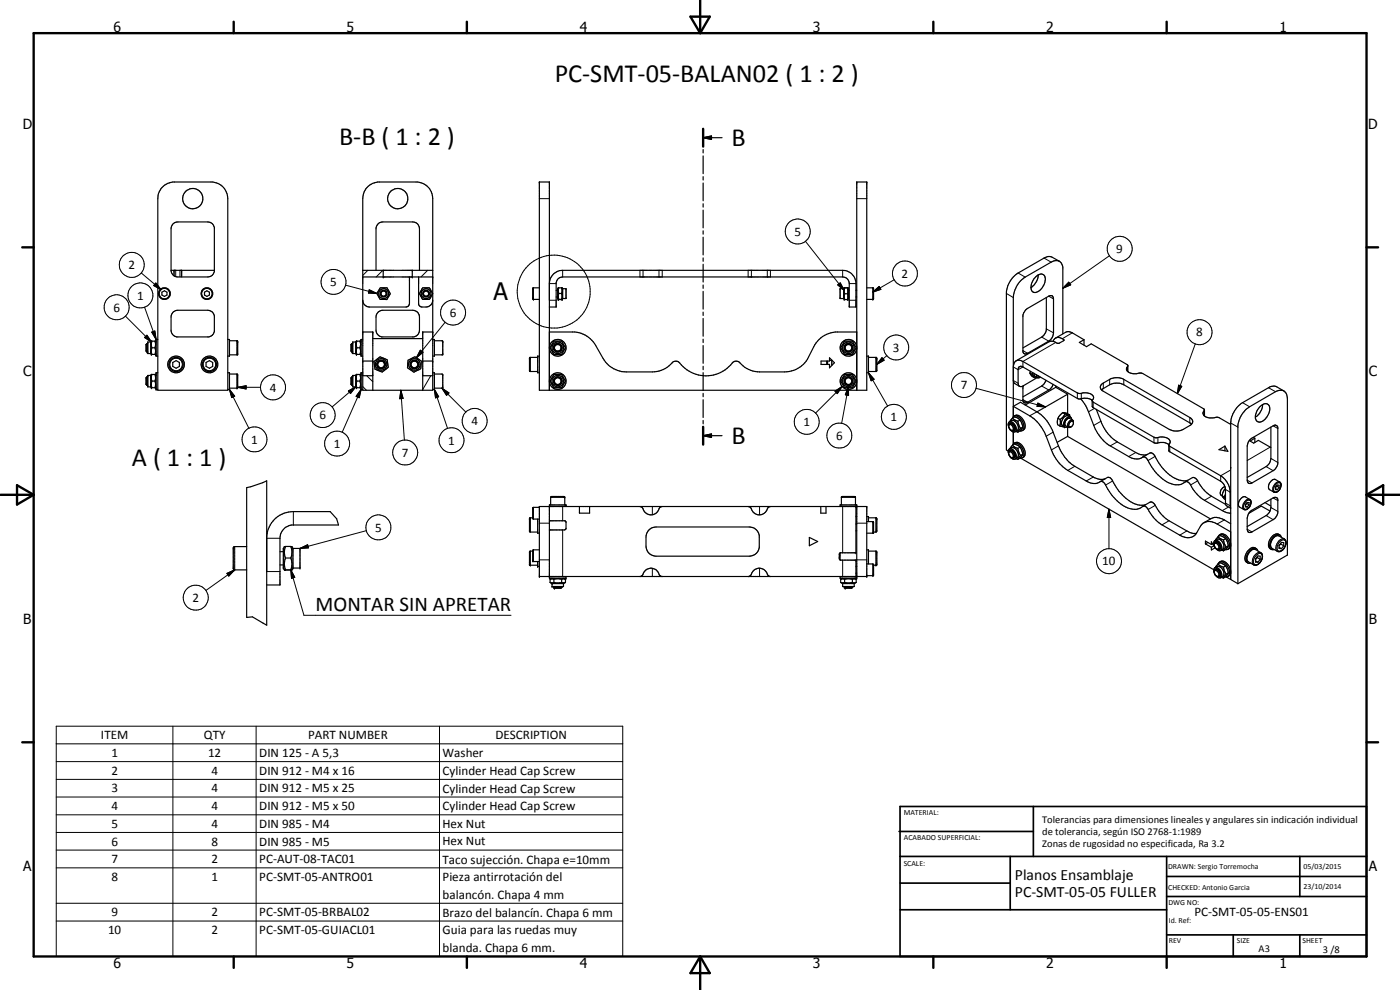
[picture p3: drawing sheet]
<svg xmlns="http://www.w3.org/2000/svg" width="420mm" height="297mm" viewBox="0 0 420 297" stroke-linecap="round" stroke-linejoin="round" font-family="sans-serif">
<g fill="none" stroke="#000" stroke-width=".35">
<path d="M211 38.7v5.3M48.6 56.3l1.7-1.3 1.5-.4h12.1a5 5 0 0 1 4.5 5v57.5h-21v-57.5l.2-1.6zM211 41.3l2.5-.5v1zM211 44.9v1M211 46.8v5.3M211 53v1M211 54.9v5.3M211 41.3h5.7M51.8 67.3l.6-.5 1-.2h8.9a1.98 1.98 0 0 1 2 1.6v13.2a1.98 1.98 0 0 1-2 1.7h-8.9a2 2 0 0 1-2.1-2v-12.5zM211 61.1v1M211 63v5.4M211 69.3v1"/>
<path d="M211 71.2v5.3M211 77.4v1M211 79.3v5.3M318 78.4l-2.4-1.3-1.2-.1-8.8 4.9a7.7 7.7 0 0 0-3.6 5.7v47.4l.6 .3M48.6 87.7l.7-.5 .8 .5v.8l-.8 .4-.7-.4zM51.3 81.1h13M51.8 93.8l.9-.6 .7-.1h8.9a1.98 1.98 0 0 1 2 1.6v4.7a2.05 2.05 0 0 1-1.6 1.7h-9.7a2.07 2.07 0 0 1-1.7-2v-4zM52.2 81.1v1.7M54.5 81.1v2M61.4 87.7l.7-.5 .8 .5v.8l-.8 .4-.7-.4zM108.9 81.1h21M108.9 83.1h21"/>
<path d="M108.9 99.6h3v17.5M112.8 81.1v-12.5a2.09 2.09 0 0 1 2.1-2h9a2 2 0 0 1 2 2v12.5M113.6 93.6l1.3-.5h9a2 2 0 0 1 2 2v4a2.07 2.07 0 0 1-1.7 2h-9.7l-.6-.3-.8-.7-.3-1 .1-4.4zM114.1 86.4h2.1l.5 .8 .4 .9-1 1.8-2-.1-1-1.7zM115 81.1v2M122.9 83.1v8l-.6 .9-11.4 .1a2.09 2.09 0 0 1-2-2M123.7 81.1v2M125.6 83.1v8.2l.8 .8h1.5a2.09 2.09 0 0 0 2-2M126.9 86.4h2l.2 .4 .8 1.3-1 1.7h-2l-.3-.4-.8-1.3zM129.9 88.1v-28.5a5 5 0 0 0-4.5-5h-12a5 5 0 0 0-4.5 5v57.5h21v-29M129.9 99.6h-3v17.5M161.9 86.4h-1.9l-.1 .1 .1 3.3h1.9"/>
<path d="M164.9 85.1a4 4 0 0 1 4-4h84a3.9 3.9 0 0 1 4 3.5v7.5h-2v-7a2 2 0 0 0-2-2h-84a1.98 1.98 0 0 0-2 1.7v7.3h-2M164.9 99.6h7.6a8.1 8.1 0 0 1 6.3 4l2.2 4a7.9 7.9 0 0 0 6.9 4h7.9a8.4 8.4 0 0 0 6.3-3.1 1.79 1.79 0 0 1 2.4 1 10.2 10.2 0 0 0 15.7-1l.9-.1a1.7 1.7 0 0 1 1.4 .9 7.8 7.8 0 0 0 5.5 2.3h7.5a7.9 7.9 0 0 0 7.1-4.5l1.6-3a7.9 7.9 0 0 1 6.5-4.5h6.4M166.9 89.1h.5M166.9 87.1h.5M167.6 89.8h1M167.7 88.1l-.2 .7 .2 1M167.7 86.4l-.2 .6 .2 1.1M167.7 88.1h.8M168.5 86.4l.2 .6-.2 1.1M168.5 88.1l.2 .7-.2 1M168.9 86.6h1v3h-1M168.9 86.6v3"/>
<path d="M168.9 86.6l-.2-.2h-1.2l-.1 .2v3l.1 .2h1.2M168.9 89.6l-.2 .2M211 85.5v1M211 87.4v5.4M211 93.6v1.1M211 95.5v5.4M253.2 86.6h-1.1v3h1.1M253.2 89.6l.3 .3M253.2 86.6l.2-.2h1.1l.1 .2v3l-.1 .2M253.2 86.6v3M253.5 86.4l-.1 .6 .1 1.1M253.5 88.1l-.1 .7 .1 1.1"/>
<path d="M253.5 89.9h.8M253.5 88.1h.8M254.3 86.4v1.7M254.3 88.1v1.8M254.4 89.8h.1M254.4 89.8l-.1 .1M254.6 89.1h.3M254.6 87.1h.3M256.9 89.1h.2M256.9 87.1h.2M260.1 86.4h1.9l.2 .1-.1 3.2-2 .1M307.9 92.9l6.8-4 1.1-.1 .4 .9v10.2a3.2 3.2 0 0 1-1.5 2.5l-6.3 3.6a.82 .82 0 0 1-.9 .2 .82 .82 0 0 1-.5-.7v-10.8l.3-.9z"/>
<path d="M310.9 83a1.52 1.52 0 0 1 2.7 0 4.1 4.1 0 0 1-3.3 4.8 1.89 1.89 0 0 1-.7-2.7l.7-1.5zM311.6 82.5a4.8 4.8 0 0 1-2.2 3.8M314 89.3v9.7l-.3 .9-.8 1.1-5.9 3.4M44.1 103.1h.3M44.1 105.6h.3M44.1 103.1v2.5M44.1 113.1v2.5M44.1 103.1l-.3 .2v2.1l.3 .2M44.1 113.1l-.3 .2v2.1l.3 .2M44.1 115.6h.3M44.1 113.1h.3M45.2 102.6h-.8v3.5h.8"/>
<path d="M45.2 106.1l.2 .2h1.3l.2-.2M45.2 102.6l.2-.2h1.3l.2 .2M45.2 112.6h-.8v3.5h.8M45.2 116.1l.2 .2h1.3l.2-.2M45.2 112.6l.2-.2h1.3l.2 .2M45.2 102.6v3.5M45.2 112.6v3.5M45.6 104.4l-.2 .7 .2 1.2M45.6 102.4l-.2 .7 .2 1.3M45.6 112.4l-.2 .7 .2 1.2M45.6 114.3l-.2 .8 .2 1.2M45.6 104.4h.9"/>
<path d="M45.6 114.3h.9M46.5 112.4l.2 .7-.2 1.2M46.5 102.4l.2 .7-.2 1.3M46.5 104.4l.2 .7-.2 1.2M46.5 114.3l.2 .8-.2 1.2M47.4 101.9h-.5v4.9h.5M47.4 111.8h-.5v5h.5M51.8 108.8l1.1-.6 .9 .6v1.1l-.9 .6-1.1-.6zM61.8 108.8l1.1-.6 .9 .6v1.1l-.9 .6-1.1-.6zM68.4 101.9h.5v4.9h-.5M68.4 111.8h.5v5h-.5M68.9 102.2l2.4 .2v4l-2.4 .1"/>
<path d="M68.9 112.2h2.2l.2 .2v3.9l-2.4 .2M105.6 103.1h.3M105.6 105.6h.3M105.6 115.6h.3M105.6 113.1h.3M105.6 103.1v2.5M105.6 113.1v2.5M105.6 103.1l-.2 .2v2.1l.2 .2M105.6 113.1l-.2 .2v2.1l.2 .2M106.8 102.6h-.9v3.5h.9M106.8 106.1l.1 .2h1.3l.2-.2M106.8 102.6l.1-.2h1.3l.2 .2"/>
<path d="M106.8 112.6h-.9v3.5h.9M106.8 116.1l.1 .2h1.3l.2-.2M106.8 112.6l.1-.2h1.3l.2 .2M106.8 102.6v3.5M106.8 112.6v3.5M107.1 104.4h.9M107.1 114.3h.9M107.1 114.3l-.2 1.1 .2 .9M107.1 102.4l-.2 1 .2 1M107.1 104.4l-.2 .9 .2 1M107.1 112.4l-.2 .9 .2 1M108 104.4l.2 .9-.2 1"/>
<path d="M108 112.4l.2 .9-.2 1M108 114.3l.2 1.1-.2 .9M108 102.4l.2 1-.2 1M108.9 108.3h3M108.9 101.9h-.5v4.9h.5M108.9 111.8h-.5v5h.5M108.9 112.7h3M111.9 101.6h15M112.2 108.5l1.4-1.1a.61 .61 0 0 1 1-.1 1.83 1.83 0 0 1 1.8 2.3 1.37 1.37 0 0 1-1 1.5l-.7 .5-2.1-.8zM113.1 109.2l.2 .8M113.1 109.3l.1 .5M113.3 110l.4 .4"/>
<path d="M113.7 110.4l.5 .2M113.9 108.2l-.6 .6-.2 .5M113.9 108.2l-.7 .8M114.1 108.1l1.1 .3M114.2 108.1l-.3 .1M114.6 108.1l.5 .3M115.2 108.4l.1 .2M115.3 108.5l.3 1.1M115.3 108.6l.3 .5M115.5 109.9l-.5 .5-.8 .2M115.5 109.8l-.7 .7M115.6 109.6l-.1 .3"/>
<path d="M122.5 108.1l.8-.4a1.51 1.51 0 0 1 1.5-.5l.7 .5a1.48 1.48 0 0 1 .9 2.1l-.1 .8-2.1 1.1-1.9-1.3zM123.1 109.5l.2 .5M123.3 110l.2 .2M123.5 110.2l.7 .4M123.5 110.2l.2 .2M123.6 108.3a1.28 1.28 0 0 1 1.6 .1M123.6 108.3l-.4 .7 .1 1M123.6 108.3l-.2 .2M123.9 110.5l.3 .1M125 108.2l.2 .2M125.2 108.4l.4 .9M125.2 108.4l.3 .4"/>
<path d="M125.4 110.1l-.4 .3-.8 .2M125.4 110.1l-.4 .3M125.6 109.1v.2M125.6 109.3l-.2 .8M126.9 108.3h3M126.9 112.7h3M129.9 101.9h.5v4.9h-.5M129.9 111.8h.5v5h-.5M130.4 112.2h2.2l.3 .2v3.9l-2.5 .2M130.4 102.2l2.5 .2v3.9l-2.5 .2M161.4 107.2l-2.5 .2 .1 4 2.4 .1M161.9 106.8h-.5v5h.5"/>
<path d="M164.9 117.1v-62.5h-3v62.5h98.2v-62.5h-3v62.5M166.2 112.4h2.4l1.1 1.9-1.1 2h-2.4l-.6-.9-.5-1.1zM166.2 102.4h2.4l.8 1.4a.62 .62 0 0 1 .3 .6 .62 .62 0 0 1-.3 .5l-.8 1.4h-2.4l-.8-1.4a.66 .66 0 0 1 0-1.1zM211 101.8v1M211 103.7v5.3M211 109.9v1M211 111.8v5.3M211 118v1M211 119.9v5.4M246.4 108.3h2.6v-.9l1.4 1.4-1.4 1.6v-1.1h-2.6zM248.1 108.3v1M248.4 108.3v1"/>
<path d="M249 108.1h.6M249.6 108.1v1.5M253.5 112.4h2.3l1.2 1.9-1.2 2h-2.3l-.6-.9-.6-1.1zM253.5 102.4h2.3l.8 1.4a.62 .62 0 0 1 .4 .6 .62 .62 0 0 1-.4 .5l-.8 1.4h-2.3l-1.2-1.9zM257.1 104.1a2.5 2.5 0 0 0-3.8-1.9 2.5 2.5 0 0 0 0 4.3 2.5 2.5 0 0 0 3.8-1.9M257.1 114.2a2.5 2.5 0 0 0-3.8-2 2.5 2.5 0 0 0 0 4.3 2.5 2.5 0 0 0 3.8-1.9M260.1 106.8h.5v5h-.5M260.6 107.2l2.5 .2v3.9M263.1 111.3l-.1 .2h-2.4M263.1 111.3h.1M304.1 110.1a1.75 1.75 0 0 1 .9-1.8 1.75 1.75 0 0 1 2 .2l16.3 9.4 1 .2a2.76 2.76 0 0 1 3.9 1.2l-.4 .9M304.1 114.2l.3 .8 1.6 .9"/>
<path d="M309.1 111.9l.6 .9 .7 .5M309.1 111.9l.6 .4M309.2 111.4l-.1 .5M309.7 112.3l.7 1M310 111.8l-.3 .5M310.3 112l.2 .8 .9 .5M311 113.1l-.6 .2M311.1 112.4l.3 .9M311.3 113.3l-4.3 2.5a.89 .89 0 0 1-1 .1 .89 .89 0 0 1-.4-.9v-4.1a.88 .88 0 0 1 .4-.9 .88 .88 0 0 1 1 .1l16.3 9.4 1 .2a4.2 4.2 0 0 1 3.5 .4M311.4 112.6l.5 .3M312.2 113.2l-.8 .1M313.9 114.1l-.6 1.1-.7 .6-5.6 3.3"/>
<path d="M316 115.3l-1 1.6-6.6 3.8a.83 .83 0 0 1-.9 .2 .83 .83 0 0 1-.5-.7l.2-4.5M316.1 102.4a1.64 1.64 0 0 1 2.7-.8l.5 .4-.1 .2-1.3 .8h-.6a2.72 2.72 0 0 0-2.4-.5l-9.9 5.7M316.8 101.4l3-1.7 .8-.2 1.2 .4 3.5 2M316.9 115.8v.4M316.9 116.2l3.5 2.1M316.9 116.2l-9.2 5.3M319 100.2v-19.9a2.11 2.11 0 0 0-1.2-2 2.11 2.11 0 0 0-2.3 .4l-7.8 4.4a7.9 7.9 0 0 0-3.6 6.2v35.7M320.4 118.3v5.8M320.4 118.3l-9.2 5.3M324.4 119.7l1.8 2.7 2 5.2a12.4 12.4 0 0 0 5 6.2l5.5 3.2a3.8 3.8 0 0 0 4.4 .1l.5 .1 .6 .5a13.9 13.9 0 0 0 8 7.7h1.9l1.7-.9M325.3 101.9l-1.4 .8 2.2 1.3 1.4-.8 10.7 6.1 .3 .3-.1 1.9M325.3 101.9v1.6"/>
<path d="M330.6 117l2.4-1.6a4.9 4.9 0 0 1 4.3 0l20.3 11.9M330.8 115.1l2.2-1.3a4.5 4.5 0 0 1 4.3 0l19.8 11.5a1.26 1.26 0 0 1 .9 1.2 1.26 1.26 0 0 1-.9 1.2l-2 1.1a4.5 4.5 0 0 1-4.2 0l-19.8-11.4a1.26 1.26 0 0 1-.9-1.1 1.26 1.26 0 0 1 .6-1.2zM338.4 111.5a3.8 3.8 0 0 0 3.6 .4l.9 .2 18.4 10.6 .2 .4M338.5 109.8a1.13 1.13 0 0 0-.1 1.7M385.3 117.3l-2.1-1.2a2.55 2.55 0 0 0-2.5 .2l-7.8 4.5a8 8 0 0 0-3.6 6.1v47M211 130.7l2.5-.5v1zM211 126.2v1M211 128.1v5.3M211 130.7h5.7M302.6 135.3a2.08 2.08 0 0 0 2.1 2.4l.1-.1M302.7 127.7l.1-.2a1.06 1.06 0 0 1 1.3 1.4 .64 .64 0 0 1-.7 .2 .64 .64 0 0 1-.5-.6l-.2-.4 .1-.8a1.1 1.1 0 0 1 1.6 1 .65 .65 0 0 1-.1 .9 .65 .65 0 0 1-.9-.1M302.7 135.8l.2-.2a1.1 1.1 0 0 1 1 .6 1.1 1.1 0 0 1-.1 1.1h-.3"/>
<path d="M302.8 126.7a1.34 1.34 0 0 1 1.9 .9 1.16 1.16 0 0 1-.4 2 2.23 2.23 0 0 1-1.5-2.9zM302.9 135.3l.2-.1a1.41 1.41 0 0 1 1.4 2 1.3 1.3 0 0 1-1.5-.3 1.3 1.3 0 0 1-.1-1.6zM302.9 134.7l-.3 .6M302.9 134.7a2.09 2.09 0 0 1 2 2.7l-.1 .2M302.9 134.7a1.52 1.52 0 0 1 1.6-.2 1.52 1.52 0 0 1 1 1.3l.1 .6-.1 .7-.9 .6M302.9 126.6a1.37 1.37 0 0 1 2.3 .4l.4 .9v.8l-.2 .4-.8 .4M303 127.1a1.35 1.35 0 0 1 1.4 .5 1.35 1.35 0 0 1 0 1.6h-.2M303.2 135.2a1.65 1.65 0 0 1 1.2 2.1M303.2 135.1l-.2 .2M303.9 133.6l.6-.4 1.6 1M303.9 133.6l-.8 1M303.9 133.6l1.6 .9"/>
<path d="M303.9 125.5l-.8 1M303.9 125.5l1.6 .9M303.9 125.5l.6-.4 .8 .2 .8 .7M304.1 129.6v3.5M304.1 125l-.2 .4M304.1 133.2l-.2 .4M304.3 133.1a2.77 2.77 0 0 1 3 2.9l-.1 .9-.4 .5M304.3 124.9l-.2 .1M304.3 124.9a2.76 2.76 0 0 1 3 2.9l-.1 .9-.4 .5M304.3 133.1l-.2 .1M304.3 133a1.86 1.86 0 0 1 2.7 1.1 2.06 2.06 0 0 1-.2 3.3M304.3 124.9a2.05 2.05 0 0 1 2.9 1.4 1.95 1.95 0 0 1-.4 2.9"/>
<path d="M304.4 137.3l-.2 .1M304.9 137.6l.6 .2M304.9 129.4l.6 .3M305.5 134.5l.8 2.2M305.5 126.4l.8 2.1M306.1 134.2l.8 2.1M306.1 137.5l-.6 .3M306.1 134.2l-.6 .3M306.1 126l.8 2.1M306.1 129.3l-.6 .4M306.1 126l-.6 .4M306.3 136.7l-.8 1.1"/>
<path d="M306.3 128.5l-.8 1.2M306.3 137.5l58 33.4M306.8 129.2l-.7 .1M306.8 137.4l-.7 .1M306.9 136.3l-.8 1.2M306.9 136.3l-.6 .4M306.9 128.1l-.8 1.2M306.9 128.1l-.6 .4M311.2 123.6l-4.9-2.9-2.2 1.2 4.9 2.9a12.3 12.3 0 0 1 5 6.1 21.8 21.8 0 0 0 3.8 8l2.2 1.9 6 3.5a3.7 3.7 0 0 0 4.3 .1l.6 .1 .6 .5a14.6 14.6 0 0 0 7.5 7.6 4.2 4.2 0 0 0 4.2-.8l.9 .4a14.3 14.3 0 0 0 4.6 5.3l5.4 3.1a3.4 3.4 0 0 0 5-.7l1.1-2a3.4 3.4 0 0 1 5.1-.7l4 2.4M311.2 123.6a11.8 11.8 0 0 1 4.8 6.1l1.7 4.1a12 12 0 0 0 4.9 6.1l5.5 3.2a4.4 4.4 0 0 0 3.6 .6M317.5 125.5l-.2 .9a1.21 1.21 0 0 0 .7 1.4M317.5 125.5l.7 .4"/>
<path d="M318 127.8l1.4 .3M318.2 125.9l.1 1-.3 .9M319 123.8l1.1 .2 .9 .5M319 123.8l-1 1-.5 .7M319 123.8l.6 .4M319.6 124.2l1.4 .3M319.6 124.2l-.5 .9-.9 .8M320.4 128.1h-.8M320.4 130.9l42.9 24.8M320.4 130.9l-3.1 1.8M320.4 128.1v2.8M321 126.4l.8-.4a1.4 1.4 0 0 1 .2 1.5 1.4 1.4 0 0 1-1.3 .8 1.26 1.26 0 0 1 .3-1.9z"/>
<path d="M321 125.5l.9 .6M321 125.6a1.44 1.44 0 0 0-1.2 2.1l.9 .5M321 124.5l.1 .5M321.3 125.1h-.4a2.43 2.43 0 0 0-1.7 2.3l.4 .7M321.3 125.1l.3 .8M321.3 125.1a1.69 1.69 0 0 0-2.7 1.4l.2 1.1 .8 .5M322.1 126.7v-.2a1.02 1.02 0 0 0-1.1 .4 1.02 1.02 0 0 0 0 1.2h.4M327.6 120l.2 .2M327.8 120.2l.3 .4 18.6 10.7a5.8 5.8 0 0 1 3.9 .3 1.12 1.12 0 0 1 .2 1.9l.1 2 15.4 8.9a3 3 0 0 1 1.5 2.5v4.5l1.5 1.1M327.8 120.3l.1 1.9 18.8 10.8a6 6 0 0 1 3.9 .2l.2 .2M329 122.8a22.6 22.6 0 0 0 3.6 7.5l2.7 2.3 5.6 3.2a4.3 4.3 0 0 0 3.5 .5M342.9 137.2l2.2-1.3a1.34 1.34 0 0 1 1.6 1 12 12 0 0 0 8.5 7.4l1.3-.2"/>
<path d="M350.8 133.6l15.5 9.1a6.2 6.2 0 0 1 2.9 4.5l.1 5.2M361.4 124.8a4.3 4.3 0 0 0 3.9 .4l4 2.1M361.5 123.1l-.2 .2a.89 .89 0 0 0 .1 1.5M361.5 123l-.1 1.8M365.8 134.9l1.8-1 .9 1.5zM367.6 133.9v1.4M373.9 122.9l8.9-5.4a2.2 2.2 0 0 1 2.5-.2 2.2 2.2 0 0 1 1.1 2.3v46.9l-14.9 8.6v-47.4a8.2 8.2 0 0 1 2.4-4.8zM375.2 131.8l6.9-4 .5-.2 .6 .1 .3 .6v10.8a3.3 3.3 0 0 1-1.4 2.1l-6.4 3.7a.89 .89 0 0 1-1 .1 .89 .89 0 0 1-.4-.9v-10.2l.3-1.3zM376.1 131.2l.5 .3M376.6 131.5l-1.4 .8 1 .7 1.4-.9 3.8 2.2M376.6 131.5v1.3M378 122.2a1.74 1.74 0 0 1 2.9-.4 4 4 0 0 1-3.2 4.8 1.63 1.63 0 0 1-.9-2.2l.5-1.2z"/>
<path d="M378.9 121.4a4.8 4.8 0 0 1-2.1 3.7M381.4 128.1v9.4a3 3 0 0 1-1.4 2.5l-5.7 3.3M74 146.3l1.3-.3 4.7-1.7v43.3l-4.2-2.5-1.8 .2zM159.9 155.4l-1 .1 .1 4.1h2.4M159.9 152.3l.1 3.4h1.9M160 152.3h-.1M161.4 155.7v4.3h.5M161.9 152h98.2v21h-98.2zM161.9 152.2l-1.9 .1M164.9 156.3h4.6l.4 .3v2l-.4 .4h-4.6M165.3 151.5v-2.3l.2-.2 3.9 .1 .1 2.4M169.9 152v-.5h-5v22h5v-.5"/>
<path d="M173.9 152v2h3v-2M192.1 152a2.4 2.4 0 0 1 1.4 1.7 2.62 2.62 0 0 0 4.5-1.4l.7-.3M194.8 159l.9-.7 1.2-.2h28a3 3 0 0 1 3 2.6v3.6a3 3 0 0 1-3 2.6h-28a3 3 0 0 1-3-3v-3.2l.2-.8zM224.5 152l.8 .3a2.65 2.65 0 0 0 2.6 2.2 2.65 2.65 0 0 0 2.6-2.2l.7-.3M246.3 152v2h1.6v-2M252.1 152v-.5h5v22h-5v-.5M252.5 151.5v-2.4l.3-.1 3.9 .1v2.4M256.9 152v13.9h-4.8M256.9 155h.2M256.9 159.3h.2M256.9 157.2h.2M260.1 155h.5v1.5"/>
<path d="M260.1 156.5h1.9l.2 .2-.1 3.2-2 .1M260.6 155.4l2.5 .1v3.9l-.2 .2h-.7M330.2 144.5l2.1-1.2a1.36 1.36 0 0 1 1.6 1 12.8 12.8 0 0 0 8.1 7.3l1.8-.2M343 151.9l2.1-1.2a1.81 1.81 0 0 1 1.9 1.5 10.8 10.8 0 0 0 3.8 4.1l6.4 3.5 1.8 .3M355.8 144.5l2.1-1.2a1.5 1.5 0 0 1 1.5 1 11.2 11.2 0 0 0 4.2 4.6l4.2 2.4M355.8 144.5a1.72 1.72 0 0 1 1.8 1.6 11 11 0 0 0 3.9 4l5.7 3.3 2.1 .6M361.3 156.8l2.1-1.2a3.9 3.9 0 0 1 4 .4l1.9 1.1M366.8 148.8l1 1.1M366.8 148.8l.6 .3M367.4 149.1l.4 .5M367.5 146.9l-.7 1.9M367.5 146.9l.3 .2"/>
<path d="M367.6 146a1.77 1.77 0 0 0-1.1 2.6l.3 .2M367.7 146.6l-.2 .3M367.8 148.3l-.4 .8M372.5 149.5l1.1-.5 1.5 .9a2.01 2.01 0 0 1-.7 2.8l-.9 .3-1.5-.9a1.9 1.9 0 0 1 .5-2.6zM373.8 151.4v.7h.5M373.8 151.4l.5-.7 .6 .1v.7M373.8 151.8l.5 .3M374.1 151l-.3 .4M374.1 151l.8 .5M374.1 151h.1M374.9 151.5l-.6 .6M375 153.7l.5-.5 6.6-3.8a.86 .86 0 0 1 1.4 .5v3.9a3.3 3.3 0 0 1-1.4 2.1l-6.4 3.7a.88 .88 0 0 1-1 .1 .88 .88 0 0 1-.4-.9v-3.3z"/>
<path d="M379.6 150.8l1.8 1M381.2 153.3l-2.7-1.5-3.7 2.2M381.4 149.8v2.5a3.2 3.2 0 0 1-1.4 2.4l-5.7 3.3M381.5 144.3l1.1-.5 1.5 .9a1.94 1.94 0 0 1 0 2 1.94 1.94 0 0 1-1.8 1l-1.3-.8a1.9 1.9 0 0 1 .5-2.6zM382.8 146.6l.5 .3M383.1 145.8h.1M383.1 145.8l-.3 .4M383.1 145.8l.8 .5M383.9 146.3v-.7l-.6-.1-.5 .7v.7h.5M383.9 146.3l-.6 .6M74 164h-3.7l-.3 .4 .1 6.5 3.9 .1M80 160.8a8 8 0 0 1 8-7.3h11.1l1.9 2.2 .6 1.8h-14.1a4.1 4.1 0 0 0-3.5 4v14h-4"/>
<path d="M84 165.5h1M84 169.5h1M85.4 171h.1M85.7 164h-.4l-.3 .5v5.9l.3 .6h2.3l.3-.6M85.7 167.4l-.4 1.8 .4 1.8M85.7 164a4.9 4.9 0 0 0 0 3.4M85.7 167.4h1.6M85.7 164h1.6M87.3 164a4.9 4.9 0 0 1 0 3.4M87.3 167.4l.3 1.8-.3 1.8M87.3 164h.3l.3 .5M87.6 171h-.1"/>
<path d="M87.9 164.5h2.1v5.9h-2.1M87.9 164.5v5.9M159.9 165.4l-1 .1v4l2.5 .1M159.9 168.4h.1M160 168.4l1.9 .1M161.4 168.5v1.5h.5M161.9 165h-1.9l-.1 3.4M165.1 174.8l.4 .1 .7-.1M165.1 173.8l.4-.1 .7 .1M165.1 174.8l.6 .3M165.1 173.8v1M165.7 175.1v.9h3.4v-.9"/>
<path d="M165.7 175.1h3.4M165.7 173.5l-.6 .3M166.1 176v.2M166.1 176.2h2.5M166.1 176.2l.3 .3h2l.2-.3M166.2 174.8l.9 .1 1.5-.1M166.2 173.8l.9-.1 1.5 .1M166.2 173.8v1M168.6 174.8l.4 .1 .7-.1M168.6 173.8l.4-.1 .7 .1M168.6 173.8v1M168.6 176v.2"/>
<path d="M169.1 173.5l.6 .3M169.7 174.8l-.6 .3M169.7 173.8v1M192.2 173l.6-.4a2.65 2.65 0 0 1 2.6-2.1 2.65 2.65 0 0 1 2.6 2.1l.5 .4M224.7 173l.6-.4a2.65 2.65 0 0 1 2.6-2.1 2.65 2.65 0 0 1 2.6 2.1l.5 .4M242.9 161.2l2.5 1.3-2.5 1.2zM251.9 166.1v1.2M252.1 168l4.8 .1v4.9M252.1 165.9l-.2 .4v1.3l.2 .4M252.1 165.9v2.1M252.3 174.8l.5 .1 .7-.1M252.3 173.8l.5-.1 .7 .1"/>
<path d="M252.3 174.8l.6 .3M252.3 173.8v1M252.9 175.1v.9h3.5v-.9M252.9 175.1h3.5M252.9 173.5l-.6 .3M253.4 176v.2M253.4 176.2h2.5M253.4 176.2l.2 .3h2l.3-.3M253.5 174.8l.9 .1 1.4-.1M253.5 173.8l.9-.1 1.4 .1M253.5 173.8v1M255.8 174.8l.4 .1 .8-.1"/>
<path d="M255.8 173.8l.4-.1 .8 .1M255.8 173.8v1M255.9 176v.2M256.4 173.5l.6 .3M256.9 170h.2M256.9 172h.2M257 174.8l-.6 .3M257 173.8v1M260.1 165h.5v4.2M260.1 169.2h1.8l.3 .2-.1 3.2-2 .1M260.6 165.4h2.3l.2 .2v3.7l-.1 .3h-.8M361.8 163.2v-.9l1.7 1.1"/>
<path d="M361.8 163.2l1.7 1M362.5 162.8l-.7 .4M363.5 163.4v-.8l1.1 1.8-1.1 .6v-.8M363.9 163.2l-.4 .2M364.3 163.8l-.8 .4M364.4 163.3l.2 .8M364.4 171.4l.1-.1a.92 .92 0 0 1 1.3 1l-.3 .7-.6-.3M364.4 171.4l.3 1.2M364.4 163.3a.86 .86 0 0 1 1-.1 .86 .86 0 0 1 .4 .9l-.1 .5-.3 .2-.8-.7M364.4 170.5a1.59 1.59 0 0 1 2.2 1.5l.1 .8a.81 .81 0 0 1-.7 .7 .81 .81 0 0 1-.8-.5l-.5-.5a1.97 1.97 0 0 1-.3-2zM364.6 164.1a1.6 1.6 0 0 0 1.8 1M364.6 164.1a1.17 1.17 0 0 1 .3-2 2.15 2.15 0 0 1 1.5 3"/>
<path d="M364.6 170.3a1.73 1.73 0 0 1 1.9 0 1.73 1.73 0 0 1 .8 1.7l-.1 .7-.9 .7M364.6 162.2a1.73 1.73 0 0 1 1.9-.1 1.73 1.73 0 0 1 .8 1.7l-.1 .7-.9 .6M364.7 170.9a1.46 1.46 0 0 1 1.3 2.1l-.9-.2M364.7 162.7a1.52 1.52 0 0 1 1.4 2M364.7 170.9l-.3 .5M364.7 170.9a1.29 1.29 0 0 1 1.4 .6 1.29 1.29 0 0 1-.2 1.5M364.7 162.7a1.28 1.28 0 0 1 1.4 .6 1.28 1.28 0 0 1-.3 1.6l-.7-.2M364.7 162.7l-.3 .6M365.5 161.1l-.7 1M365.5 169.2l-.7 1.1M365.5 161.1l1.7 .9M365.5 161.1l.7-.4 1.6 .9"/>
<path d="M365.5 169.2l.7 .6 1 .4M365.5 169.2l.7-.3 1.6 .9M365.6 161a1.34 1.34 0 0 1 2.3 .2 2.63 2.63 0 0 1 .6 3.6M366 168.7a2.76 2.76 0 0 1 3 2.6 1.22 1.22 0 0 1-1.2 1.8M366 168.7l-.4 .5M366 160.5a1.73 1.73 0 0 1 2.3 .5l.7 .9 .3 1.3M366 168.7a2.1 2.1 0 0 1 3 1.4l.3 1.3M366.1 164.8h-.2M366.6 173.2l.6 .2M366.6 165.1l.6 .2M367.2 162l.2 .9 .6 1.2M367.2 170.2l.2 1.1 .6 1"/>
<path d="M367.8 169.8l.6 1 .2 1.1M367.8 161.6l.6 1 .2 1.1M367.8 164.9l-.6 .4M367.8 161.6l-.6 .4M367.8 173.1l-.6 .3M367.8 169.8l-.6 .4M368 173.1l1.3 .8M368 164.1l-.8 1.2M368 172.3l-.8 1.1M368.5 164.8l-.7 .1M368.6 163.7l-.8 1.2M368.6 163.7l-.6 .4"/>
<path d="M368.6 171.9l-.8 1.2M368.6 171.9l-.6 .4M369.3 173.9l2.2 1.2M369.3 163.8l-.3 .7-.5 .3M369.3 172l-.3 .6-.5 .4M375.2 165.4l.5-.4 .7-.2 2 1a2.32 2.32 0 0 1-1 3.6l-1 .1-1.7-.9a2.25 2.25 0 0 1 .5-3.2zM376.8 168.3l.7 .4M377 164.6a1.36 1.36 0 0 0-2.1 .2 2.74 2.74 0 0 0-.8 3.9l.4 .2M377.3 167.1v.2M377.3 167.3l-.5 .6M377.3 167.3l.9 .5M377.5 165.3a1.14 1.14 0 0 0-.9-.9 1.14 1.14 0 0 0-1.2 .5 3.3 3.3 0 0 0-1.1 3.8l.5 .3h.5"/>
<path d="M378.2 167.8v-.9l-.7-.1-.7 .9v1h.7M378.2 167.8l-.7 .9M382.3 161.3l1.1-.6 2.1 1a2.46 2.46 0 0 1-.7 3.4 1.3 1.3 0 0 1-1.5 .3l-1.6-.9a2.37 2.37 0 0 1 .6-3.2zM383.9 164.2l.7 .4M384.1 160.5a2.31 2.31 0 0 0-3.2 1.7 1.79 1.79 0 0 0 .6 2.6M384.3 163l.1 .2M384.4 163.2l-.5 .6M384.4 163.2l.9 .5M384.5 161.2a1.02 1.02 0 0 0-.7-.8 1.02 1.02 0 0 0-1.1 .3 3.3 3.3 0 0 0-1.4 3.9l.4 .3h.7M385.3 163.7v-.9l-.7-.1-.7 .9v.9l.7 .1M385.3 163.7l-.7 .9"/>
<circle cx="57.9" cy="59.6" r="3"/>
<circle cx="119.4" cy="59.6" r="3"/>
<circle cx="49.3" cy="88.1" r="1.75"/>
<circle cx="62.1" cy="88.1" r="1.75"/>
<circle cx="115.1" cy="88.1" r=".78"/>
<circle cx="115.1" cy="88.1" r="1.47"/>
<circle cx="115.1" cy="88.1" r=".99"/>
<circle cx="127.9" cy="88.1" r="1.48"/>
<circle cx="127.9" cy="88.1" r="1"/>
<circle cx="127.9" cy="88.1" r=".79"/>
<circle cx="52.8" cy="109.3" r="2.12"/>
<circle cx="52.8" cy="109.3" r="2.49"/>
<circle cx="62.8" cy="109.3" r="2.5"/>
<circle cx="62.8" cy="109.4" r="2.12"/>
<circle cx="114.4" cy="109.4" r="1"/>
<circle cx="114.4" cy="109.4" r="1.73"/>
<circle cx="124.4" cy="109.4" r="1"/>
<circle cx="124.4" cy="109.4" r="1.73"/>
<circle cx="167.4" cy="114.3" r="1.01"/>
<circle cx="167.4" cy="104.4" r=".99"/>
<circle cx="167.4" cy="114.4" r="2.5"/>
<circle cx="167.4" cy="104.3" r="1.72"/>
<circle cx="167.4" cy="114.3" r="1.24"/>
<circle cx="167.4" cy="114.3" r="1.71"/>
<circle cx="167.4" cy="104.3" r="2.5"/>
<circle cx="167.4" cy="104.3" r="1.24"/>
<circle cx="254.6" cy="104.3" r="1"/>
<circle cx="254.6" cy="114.3" r="1.73"/>
<circle cx="254.6" cy="114.4" r="1.02"/>
<circle cx="254.6" cy="104.3" r="1.24"/>
<circle cx="254.6" cy="114.3" r="1.24"/>
<circle cx="254.6" cy="104.3" r="1.74"/>
</g>
<g fill="none" stroke="#000" stroke-width=".3">
<path d="M161.9 59.6h3M257.1 59.6h3M241.7 72.4l11.7 14.7M313.3 77.4l2.2 1.3M332.9 76.8l-13.9 9.7M37.6 94.8l7.9 7.9M42.4 81.9l5.9 5M43.4 92.2l3.5 9.7M45.5 99.7l1-.4 .4 2.6zM46.8 84.9l1.5 2-2.2-1.2zM52.7 81.1v1.9M54 81.1v2"/>
<path d="M103.7 85.6l9.4 2.5M110.4 81.1l-1.5 1.5M110.8 87l2.3 1.1-2.5-.2zM114.9 81.1l-2 2M123.9 81.1l-.2 .1M128.3 81.1l-1.9 2M133.6 96.7l-8.6 10.7M160.1 89.8h.1M160.1 86.4v3.4M164.9 90.1h2M164.9 85.1h2M168.9 81.1v2"/>
<path d="M192.1 81.1v2M193 81.1v2M197.8 81.1v2M198.7 81.1v2M224.5 81.1v2M225.5 81.1v2M230.3 81.1v2M231.2 81.1v2M251.4 85.5l.8-.6 1.2 2.2zM252.9 81.1v2M254.9 90.1h2M254.9 85.1h2"/>
<path d="M261.9 87.6l2-1.7 .5 .9zM261.9 89.8h.1M261.9 86.4v3.4M268.3 83.9l-6.4 3.7M302 88.1l2.1 1.2M305.6 81.9l2.1 1.2M314 98.7l2.2 1.2M314.7 88.9l1.5 .8M320.7 84.7l.6 .8-2.3 1zM321.8 99.9l-3 1.7M43.4 101.3l.7-.7 1.4 2.1zM68.9 116.8l1.5 2.1-.9 .4z"/>
<path d="M68.9 116.8l5.8 11.7M71.1 116.5h.1M71.1 102.2h.1M71.1 102.2v4.3M71.1 112.2v4.3M71.3 116.2l2.6-.5v1zM71.3 116.2h6.9M104.6 117.3l2.2-1.2-1.6 2zM106.8 116.1l-7.1 6M108.4 116.8l-.6 2.5-.9-.4zM108.4 116.8l-5.7 12.9M108.9 116l1.1 1.1"/>
<path d="M110.1 112.7l1.8 1.8M120.3 117.1l.7 2.4-1 .1zM120.3 117.1l1.1 14.9M126.1 105.1l.8 .6-1.9 1.7zM129.3 112.7l-2.4 4.2M130.4 116.8l1.2 2.2-.9 .4zM130.4 116.8l3.9 11.7M132.6 116.5l2.1 1.4-.7 .7zM132.6 116.5l7.2 7.2M159.2 107.2h.1M159.2 107.2v4.3M250.6 117.4l2.1-1.4-1.4 2.1z"/>
<path d="M252.7 116l-7.9 8M254.6 116.1l.1 2.5-1-.2zM254.6 116.1l-2 10.9M260.6 111.8l1.7 2-.9 .5zM260.6 111.8l5.8 10M262.9 107.2h.1M262.9 107.2v4.3M264.7 107.3l.6 .8-2.2 1.2zM266.1 106.7l-3 2.6M292.9 116.5l20.9 5.6M304.1 114.2l1.5 .8M307 119.9l1.4 .8"/>
<path d="M307 105.2l1.4 .8M312.6 115.8l2.1 1.2M312.6 101.1l2.1 1.3M316.9 102.7l-9.9 5.8v1.6l-1.4 .8-1.5-.8M319.2 101.9v.3M323.3 117.9v1.6M324.5 118v1.6M331.1 114.9v1.7M333 113.8v1.6M337.3 113.8v1.6M338.4 110v1.4M353.7 115.6l1 .3-1.4 2.2z"/>
<path d="M358.7 103.2l-5.4 14.9M380.7 116.3l2.1 1.2M303.2 135.1a1.54 1.54 0 0 1 1.4 2l-.2 .2M303.2 127a1.44 1.44 0 0 1 1.2 2.2M311.2 123.6l-2.2 1.2M311.5 120.9l2.3 1.2-2.6-.2zM316 129.7l-2 1.2M317.7 133.8l-2.2 1.2M321 125.5a1.48 1.48 0 0 0-1.2 2.2M322.6 139.9l-2.1 1.2M328.1 120.6v1.7M328.5 122.5l-1.8 1.1"/>
<path d="M330.4 126.4l-2.2 1.2M335.3 132.6l-2.1 1.2M340.9 135.8l-2.2 1.2M346.3 131.2v1.6M346.7 136.9l-2.2 1.3M347.5 131.3v1.6M351.1 133.9v1.7M357.1 125.3v1.6M361.3 123.3v1.4M369.3 126.9l2.2 1.2M372.9 120.8l2.1 1.2M380 140l2.1 1.2"/>
<path d="M381.2 134.2l-6.9 4M381.4 137.5l2.1 1.3M382.1 127.8l1.4 .8M88 153.5v4M110 159.2l-20 5.3M159.2 155.4h.1M159.2 155.4v4.2M160.1 152.2v3.5M161.9 157h3M165.3 149.2h4.2M168.9 152v4.3M168.9 159v14"/>
<path d="M169.5 149.2h.1M195.8 152v2.4M228 152v2.5M252.5 149.2h4.2M252.9 152v13.9M256.7 149.2h.1M257.1 157h3M261.9 156.5h.1M261.9 156.5v3.5M262.9 155.4h.1M262.9 155.4v4.2M328.1 143.1l-2.1 1.2"/>
<path d="M332.8 152.8l.5 2.5h-1zM332.8 152.8v11.8M333.9 144.3l-2.1 1.2M346.7 151.6l-2.1 1.3M350.8 156.3l-2.1 1.2M356.2 159.3l-2.1 1.3M359.4 144.3l-2.1 1.2M363.6 148.9l-2.1 1.2M367.4 156l-2.1 1.2M367.8 146.9l1.5 .7M367.8 150.9l1.4 .9M368.7 152.1l-1.9 1.1"/>
<path d="M369.3 141l-3 1.7v1.7M374.1 150.3l.8-.3a1.48 1.48 0 0 1-.2 2.4 .84 .84 0 0 1-1.2 .3 .84 .84 0 0 1-.2-1.2zM374.3 158.8l1.4 .8M374.3 144.1l1.4 .8M375.1 149.9a1.88 1.88 0 0 0-2.2 1.9v.6l.4 .5M380 154.7l2.1 1.2M381.4 152.3l2.1 1.2M382.1 149.4l1.4 .8M382.9 145.3a.81 .81 0 0 1 .8-.5 .81 .81 0 0 1 .7 .5 1.91 1.91 0 0 1-1.8 2.3 1.71 1.71 0 0 1 .3-2.3zM384.1 144.7a1.82 1.82 0 0 0-2.1 1.6v.9l.3 .5M68.1 172l2.3-1-1.7 1.8zM70.4 171h.1"/>
<path d="M70.4 164v7M70.4 171l-8.6 6.2M80 171.5h4M80 161.5h4M87.3 171l1.2 2.2-1 .3zM87.3 171l3.9 13.6h62.2M90 164.5l2.3-1.1 .3 1zM159.2 169.6h.1M159.2 165.4v4.2M160.1 165v3.5M161.9 168h3M195.8 170.5v2.5"/>
<path d="M228 170.5v2.5M252.9 168.1v4.9M257.1 168h3M261.9 172.7h.1M261.9 169.2v3.5M262.9 169.6h.1M262.9 165.4v4.2M364.9 162.6a1.41 1.41 0 0 1 1.2 2.2M364.9 170.8a1.4 1.4 0 0 1 1.2 2.1M377.1 166.5a1.01 1.01 0 0 1 1.5-.3 1.01 1.01 0 0 1 .1 1.5 1.68 1.68 0 0 1-2.3 1.5l-.2-1.3zM378.4 165.8a2.43 2.43 0 0 0-2.5 2.3v.9l.3 .5M384 162.7a1.09 1.09 0 0 1 1.8-.4 2.43 2.43 0 0 1-2.1 3.1 1.86 1.86 0 0 1 .3-2.7z"/>
<path d="M385.5 161.7a2.56 2.56 0 0 0-2.3 3.6l.1 .1M16.9 217.9h170v69.1h-170zM51.9 217.9v69.1M76.9 217.9v69.1M131.9 217.9v69.1M16.9 223.2h170M16.9 228.5h170M16.9 233.8h170M16.9 239.1h170M16.9 244.5h170M16.9 249.8h170M16.9 255.1h170"/>
<path d="M16.9 260.4h170M16.9 271h170M16.9 276.4h170"/>
<circle cx="39.5" cy="79.5" r="3.7"/>
<circle cx="239.4" cy="69.4" r="3.8"/>
<circle cx="336" cy="74.7" r="3.7"/>
<circle cx="35" cy="92.2" r="3.8"/>
<circle cx="42.1" cy="88.6" r="3.8"/>
<circle cx="49.4" cy="88.1" r="1.56"/>
<circle cx="62.1" cy="88.1" r="1.56"/>
<circle cx="100.1" cy="84.6" r="3.8"/>
<circle cx="136" cy="93.8" r="3.7"/>
<circle cx="166.2" cy="87.5" r="11"/>
<circle cx="271.6" cy="82.1" r="3.8"/>
<circle cx="360" cy="99.7" r="3.8"/>
<circle cx="52.8" cy="109.3" r="1.87"/>
<circle cx="62.8" cy="109.3" r="1.89"/>
<circle cx="81.9" cy="116.2" r="3.8"/>
<circle cx="269" cy="104.3" r="3.8"/>
<circle cx="289.3" cy="115.5" r="3.7"/>
<circle cx="76.4" cy="131.8" r="3.7"/>
<circle cx="96.8" cy="124.5" r="3.7"/>
<circle cx="101.1" cy="133.1" r="3.8"/>
<circle cx="121.6" cy="135.8" r="3.7"/>
<circle cx="135.5" cy="132.1" r="3.8"/>
<circle cx="142.4" cy="126.3" r="3.8"/>
<circle cx="242.1" cy="126.6" r="3.7"/>
<circle cx="251.9" cy="130.7" r="3.8"/>
<circle cx="268.3" cy="125.1" r="3.8"/>
<circle cx="113.6" cy="158.2" r="3.7"/>
<circle cx="58.8" cy="179.3" r="3.7"/>
<circle cx="332.8" cy="168.4" r="3.7"/>
</g>
<g fill="#000">
<circle cx="161.9" cy="54.6" r=".18"/>
<circle cx="164.9" cy="54.6" r=".18"/>
<circle cx="257.1" cy="54.6" r=".18"/>
<circle cx="260.1" cy="54.6" r=".18"/>
<circle cx="108.9" cy="99.6" r=".18"/>
<circle cx="111.9" cy="99.6" r=".18"/>
<circle cx="115" cy="83.1" r=".18"/>
<circle cx="115" cy="81.1" r=".18"/>
<circle cx="123.7" cy="83.1" r=".18"/>
<circle cx="123.7" cy="81.1" r=".18"/>
<circle cx="126.9" cy="99.6" r=".18"/>
<circle cx="129.9" cy="99.6" r=".18"/>
<circle cx="167.5" cy="89.8" r=".18"/>
<circle cx="167.5" cy="86.4" r=".18"/>
<circle cx="168.7" cy="86.4" r=".18"/>
<circle cx="168.7" cy="89.8" r=".18"/>
<circle cx="253.4" cy="89.8" r=".18"/>
<circle cx="253.4" cy="86.4" r=".18"/>
<circle cx="254.5" cy="89.8" r=".18"/>
<circle cx="254.5" cy="86.4" r=".18"/>
<circle cx="44.1" cy="105.6" r=".18"/>
<circle cx="44.1" cy="103.1" r=".18"/>
<circle cx="44.4" cy="112.6" r=".18"/>
<circle cx="45.2" cy="112.6" r=".18"/>
<circle cx="45.4" cy="106.3" r=".18"/>
<circle cx="45.4" cy="116.3" r=".18"/>
<circle cx="45.4" cy="102.4" r=".18"/>
<circle cx="45.4" cy="112.4" r=".18"/>
<circle cx="46.7" cy="106.3" r=".18"/>
<circle cx="46.7" cy="116.3" r=".18"/>
<circle cx="46.7" cy="112.4" r=".18"/>
<circle cx="46.7" cy="102.4" r=".18"/>
<circle cx="46.9" cy="116.8" r=".18"/>
<circle cx="68.9" cy="116.8" r=".18"/>
<circle cx="71.3" cy="116.2" r=".18"/>
<circle cx="71.3" cy="106.2" r=".18"/>
<circle cx="71.3" cy="102.5" r=".18"/>
<circle cx="105.6" cy="105.6" r=".18"/>
<circle cx="105.6" cy="103.1" r=".18"/>
<circle cx="105.9" cy="112.6" r=".18"/>
<circle cx="106.8" cy="112.6" r=".18"/>
<circle cx="107" cy="112.4" r=".18"/>
<circle cx="107" cy="102.4" r=".18"/>
<circle cx="107" cy="116.3" r=".18"/>
<circle cx="107" cy="106.3" r=".18"/>
<circle cx="108.4" cy="116.8" r=".18"/>
<circle cx="130.4" cy="116.8" r=".18"/>
<circle cx="132.9" cy="106.2" r=".18"/>
<circle cx="132.9" cy="116.2" r=".18"/>
<circle cx="132.9" cy="102.5" r=".18"/>
<circle cx="158.9" cy="107.5" r=".18"/>
<circle cx="161.4" cy="106.8" r=".18"/>
<circle cx="260.6" cy="106.8" r=".18"/>
<circle cx="263.1" cy="107.5" r=".18"/>
<circle cx="319.4" cy="128.1" r=".18"/>
<circle cx="158.9" cy="155.6" r=".18"/>
<circle cx="159.9" cy="152.4" r=".18"/>
<circle cx="169.2" cy="149" r=".18"/>
<circle cx="169.9" cy="151.5" r=".18"/>
<circle cx="256.5" cy="149" r=".18"/>
<circle cx="256.9" cy="152" r=".18"/>
<circle cx="257.1" cy="151.5" r=".18"/>
<circle cx="262.2" cy="159.8" r=".18"/>
<circle cx="263.1" cy="155.6" r=".18"/>
<circle cx="85" cy="170.4" r=".18"/>
<circle cx="87.9" cy="170.4" r=".18"/>
<circle cx="90" cy="170.4" r=".18"/>
<circle cx="158.9" cy="169.3" r=".18"/>
<circle cx="159.9" cy="168.3" r=".18"/>
<circle cx="161.4" cy="170" r=".18"/>
<circle cx="161.9" cy="173" r=".18"/>
<circle cx="164.9" cy="173" r=".18"/>
<circle cx="165.7" cy="176" r=".18"/>
<circle cx="165.7" cy="175.1" r=".18"/>
<circle cx="166.1" cy="176.2" r=".18"/>
<circle cx="166.4" cy="176.5" r=".18"/>
<circle cx="169.9" cy="173.5" r=".18"/>
<circle cx="253.4" cy="176.2" r=".18"/>
<circle cx="253.6" cy="176.5" r=".18"/>
<circle cx="256.9" cy="165.9" r=".18"/>
<circle cx="256.9" cy="173" r=".18"/>
<circle cx="256.9" cy="168.1" r=".18"/>
<circle cx="257.1" cy="173.5" r=".18"/>
<circle cx="257.1" cy="173" r=".18"/>
<circle cx="260.1" cy="173" r=".18"/>
<circle cx="262.2" cy="172.5" r=".18"/>
<circle cx="263.1" cy="169.3" r=".18"/>
</g>
<g fill="none" stroke="#000" stroke-width=".71">
<path d="M10.1 9.9h400v277.1h-400zM70.1 6.5v3.4M140.1 6.5v3.4M207.2 5h5.8l-2.9 4.9zM210.1 0v9.9M280.1 6.5v3.4M350.1 6.5v3.4M211 38.7v5.3M6.7 74.2h3.4M410.1 74.2h3.5M211 128.1v5.3M.1 148.5h10"/>
<path d="M5.1 145.6l5 2.9-5 2.9zM410.1 148.5h10M410.1 148.5l5-2.9v5.8zM6.7 222.7h3.4M410.1 222.7h3.5M70.1 287v3.4M140.1 287v3.4M210.1 287v10M210.1 287l2.9 5h-5.8zM280.1 287v3.4M350.1 287v3.4"/>
</g>
<g fill="none" stroke="#000" stroke-width=".51">
<path d="M269.8 249.5h40.3M270.1 242h140v45h-140zM270.1 257h140M303.2 257v16M310.1 242v15M350.1 257v30M390.1 257v12M270.1 265h33.1M270.1 273h80M350.1 269h60M350.1 263h60M350.1 280.5h60"/>
<path d="M370.1 280.5v6.5M390.1 280.5v6.5"/>
</g>
<g fill="#000">
<path d="M211 41.3l2.5-.5v1zM45.5 99.7l1-.4 .4 2.6zM46.8 84.9l1.5 2-2.2-1.2zM110.8 87l2.3 1.1-2.5-.2zM251.4 85.5l.8-.6 1.2 2.2zM261.9 87.6l2-1.7 .5 .9zM320.7 84.7l.6 .8-2.3 1zM43.4 101.3l.7-.7 1.4 2.1zM68.9 116.8l1.5 2.1-.9 .4zM71.3 116.2l2.6-.5v1zM104.6 117.3l2.2-1.2-1.6 2zM108.4 116.8l-.6 2.5-.9-.4z"/>
<path d="M120.3 117.1l.7 2.4-1 .1zM126.1 105.1l.8 .6-1.9 1.7zM130.4 116.8l1.2 2.2-.9 .4zM132.6 116.5l2.1 1.4-.7 .7zM250.6 117.4l2.1-1.4-1.4 2.1zM254.6 116.1l.1 2.5-1-.2zM260.6 111.8l1.7 2-.9 .5zM264.7 107.3l.6 .8-2.2 1.2zM353.7 115.6l1 .3-1.4 2.2zM211 130.7l2.5-.5v1zM311.5 120.9l2.3 1.2-2.6-.2zM332.8 152.8l.5 2.5h-1z"/>
<path d="M68.1 172l2.3-1-1.7 1.8zM87.3 171l1.2 2.2-1 .3zM90 164.5l2.3-1.1 .3 1z"/>
</g>
<g font-size="7.9">
<text x="166.5" y="24.7">PC-SMT-05-BALAN02 ( 1 : 2 )</text>
<text x="101.8" y="43.6">B-B ( 1 : 2 )</text>
<text x="219.5" y="43.9">B</text>
<text x="219.5" y="133.3">B</text>
<text x="39.6" y="140">A ( 1 : 1 )</text>
</g>
<text font-size="7.2" x="148.1" y="90.1">A</text>
<text font-size="6.3" x="94.7" y="183.3">MONTAR SIN APRETAR</text>
<g font-size="4.7">
<text x="304.6" y="263.9">Planos Ensamblaje</text>
<text x="304.6" y="269.3">PC-SMT-05-05 FULLER</text>
</g>
<g font-size="4.2">
<text x="34" y="9.6">6</text>
<text x="104" y="9.6">5</text>
<text x="174" y="9.6">4</text>
<text x="244" y="9.6">3</text>
<text x="314" y="9.6">2</text>
<text x="384" y="9.6">1</text>
<text x="6.8" y="38.7">D</text>
<text x="410.6" y="38.7">D</text>
<text x="7" y="112.9">C</text>
<text x="410.8" y="112.9">C</text>
<text x="7" y="187.1">B</text>
<text x="410.8" y="187.1">B</text>
<text x="7" y="261.4">A</text>
<text x="410.8" y="261.4">A</text>
<text x="34" y="290.4">6</text>
<text x="104" y="290.4">5</text>
<text x="174" y="290.4">4</text>
<text x="244" y="290.4">3</text>
<text x="314" y="290.4">2</text>
<text x="384" y="290.4">1</text>
</g>
<g font-size="3.9">
<text x="238.4" y="70.7">5</text>
<text x="335" y="75.9">9</text>
<text x="38.6" y="80.8">2</text>
<text x="270.6" y="83.4">2</text>
<text x="41.1" y="89.9">1</text>
<text x="99.1" y="85.9">5</text>
<text x="34" y="93.5">6</text>
<text x="135" y="95.1">6</text>
<text x="359" y="100.9">8</text>
<text x="268" y="105.5">3</text>
<text x="81" y="117.5">4</text>
<text x="288.3" y="116.8">7</text>
<text x="95.9" y="125.9">6</text>
<text x="141.5" y="127.6">4</text>
<text x="241.1" y="127.9">1</text>
<text x="250.9" y="132">6</text>
<text x="267.3" y="126.4">1</text>
<text x="75.4" y="133.1">1</text>
<text x="100.2" y="134.4">1</text>
<text x="120.6" y="137.1">7</text>
<text x="134.5" y="133.4">1</text>
<text x="112.6" y="159.5">5</text>
<text x="330.8" y="169.7">10</text>
<text x="57.8" y="180.6">2</text>
<text x="30.3" y="221.8">ITEM</text>
<text x="61.2" y="221.8">QTY</text>
<text x="92.4" y="221.8">PART NUMBER</text>
<text x="148.7" y="221.8">DESCRIPTION</text>
<text x="33.4" y="227.1">1</text>
<text x="62.4" y="227.1">12</text>
<text x="77.8" y="227.1">DIN 125 - A 5,3</text>
<text x="132.8" y="227.2">Washer</text>
<text x="33.4" y="232.5">2</text>
<text x="63.4" y="232.5">4</text>
<text x="77.8" y="232.5">DIN 912 - M4 x 16</text>
<text x="132.8" y="232.5">Cylinder Head Cap Screw</text>
<text x="33.4" y="237.7">3</text>
<text x="63.4" y="237.7">4</text>
<text x="77.8" y="237.7">DIN 912 - M5 x 25</text>
<text x="132.8" y="237.8">Cylinder Head Cap Screw</text>
<text x="33.4" y="243.1">4</text>
<text x="63.4" y="243.1">4</text>
<text x="77.8" y="243.1">DIN 912 - M5 x 50</text>
<text x="132.8" y="243.2">Cylinder Head Cap Screw</text>
<text x="33.4" y="248.4">5</text>
<text x="63.4" y="248.4">4</text>
<text x="77.8" y="248.4">DIN 985 - M4</text>
<text x="132.8" y="248.4">Hex Nut</text>
<text x="33.4" y="253.7">6</text>
<text x="63.4" y="253.7">8</text>
<text x="77.8" y="253.7">DIN 985 - M5</text>
<text x="132.8" y="253.7">Hex Nut</text>
<text x="33.4" y="259">7</text>
<text x="63.4" y="259">2</text>
<text x="77.8" y="259">PC-AUT-08-TAC01</text>
<text x="132.8" y="259.1">Taco sujección. Chapa e=10mm</text>
<text x="33.4" y="264.3">8</text>
<text x="63.4" y="264.3">1</text>
<text x="77.8" y="264.3">PC-SMT-05-ANTRO01</text>
<text x="132.8" y="264.4">Pieza antirrotación del</text>
<text x="132.8" y="269.7">balancón. Chapa 4 mm</text>
<text x="33.4" y="275">9</text>
<text x="63.4" y="275">2</text>
<text x="77.8" y="275">PC-SMT-05-BRBAL02</text>
<text x="132.8" y="275">Brazo del balancín. Chapa 6 mm</text>
<text x="358.5" y="275">PC-SMT-05-05-ENS01</text>
<text x="32.4" y="280.3">10</text>
<text x="63.4" y="280.3">2</text>
<text x="77.8" y="280.3">PC-SMT-05-GUIACL01</text>
<text x="132.8" y="280.3">Guia para las ruedas muy</text>
<text x="132.8" y="285.7">blanda. Chapa 6 mm.</text>
</g>
<g font-size="3.1">
<text x="312.7" y="246.8">Tolerancias para dimensiones lineales y angulares sin indicación individual</text>
<text x="312.7" y="250.4">de tolerancia, según ISO 2768-1:1989</text>
<text x="312.7" y="254">Zonas de rugosidad no especificada, Ra 3.2</text>
<text x="377.7" y="285.6">A3</text>
<text x="397" y="285.9">3 /8</text>
</g>
<g font-size="2.4">
<text x="271.2" y="244.4">MATERIAL:</text>
<text x="271.3" y="252">ACABADO SUPERFICIAL:</text>
<text x="271.2" y="259.7">SCALE:</text>
<text x="350.6" y="260.8">DRAWN: Sergio Torremocha</text>
<text x="391.2" y="260.6">05/03/2015</text>
<text x="350.6" y="267">CHECKED: Antonio Garcia</text>
<text x="391.2" y="266.7">23/10/2014</text>
<text x="350.6" y="271.4">DWG NO:</text>
<text x="350.8" y="276.9">Id. Ref:</text>
<text x="350.8" y="282.8">REV</text>
<text x="371.2" y="282.9">SIZE</text>
<text x="390.9" y="282.9">SHEET</text>
</g>
</svg>
